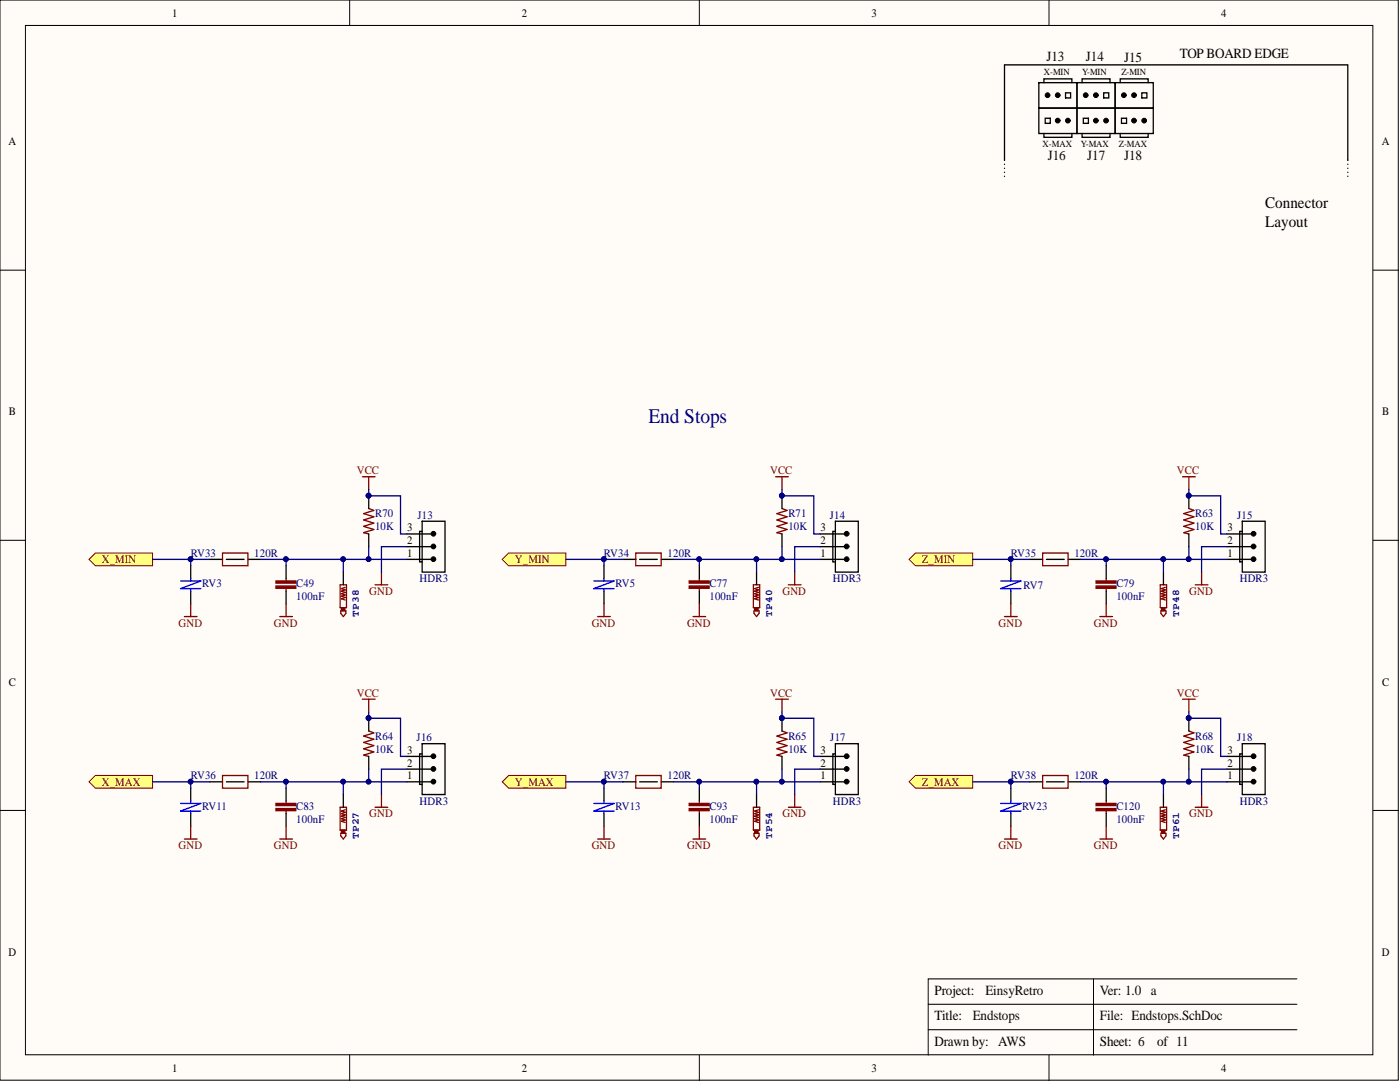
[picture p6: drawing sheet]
<svg xmlns="http://www.w3.org/2000/svg" width="279mm" height="216mm" viewBox="0 0 279 216" stroke-linecap="round" stroke-linejoin="round" font-family="sans-serif">
<g fill="#fffcf8" stroke="#000" stroke-width=".2">
<path d="M0 0h279.1v215.5h-279.1z"/>
<path d="M5.1 5.1h268.9v205.4h-268.9z"/>
</g>
<g fill="none" stroke="#000" stroke-width=".2">
<path d="M69.8 0v5.1M139.6 0v5.1M209.3 0v5.1M0 53.9h5.1M274.1 53.9h5M0 107.8h5.1M274.1 107.8h5M0 161.7h5.1M274.1 161.7h5M218.2 195.3v15.2M258.8 195.3h-73.6v15.2M69.8 210.5v5.1"/>
<path d="M139.6 210.5v5.1M185.2 200.4h73.6M185.2 205.5h73.6M209.3 210.5v5.1"/>
</g>
<g fill="none" stroke="#800000" stroke-width=".26">
<path d="M67.9 116.7h1.2v4.6h-1.2zM68.9 117.2l-.8 .3 .8 .2-.8 .3 .8 .2-.8 .3 .8 .2-.8 .3 .8 .2-.8 .3 .8 .2M74.9 116.7h2.5M76.1 114.2v2.5M150.4 116.7h1.2v4.6h-1.2zM151.4 117.2l-.8 .3 .8 .2-.8 .3 .8 .2-.8 .3 .8 .2-.8 .3 .8 .2-.8 .3 .8 .2M157.3 116.7h2.6M158.6 114.2v2.5M231.6 116.7h1.2v4.6h-1.2zM232.6 117.2l-.8 .3 .8 .2-.8 .3 .8 .2-.8 .3 .8 .2-.8 .3 .8 .2-.8 .3 .8 .2M68 121.9h1v.5l-.5 .6-.5-.6zM150.5 121.9h1v.5l-.5 .6-.5-.6z"/>
<path d="M231.7 121.9h1v.5l-.5 .6-.5-.6z"/>
</g>
<g fill="#800000" stroke="#800000" stroke-width=".26">
<path d="M68.1 121.3h.7v.5h-.7z"/>
<path d="M150.6 121.3h.7v.5h-.7z"/>
<path d="M231.8 121.3h.7v.5h-.7z"/>
</g>
<path d="M38.1 112.9v2.5M38.1 118v2.5M68.5 114.2v2.5M120.5 112.9v2.5M120.5 118v2.5M151 114.2v2.5M201.7 112.9v2.5M201.7 118v2.5M232.2 114.2v2.5" fill="none" stroke="#000" stroke-width=".26"/>
<path d="M36 115.9h4.1l-4.1 1.6h4.1M38.1 115.4v.5M38.1 117.5v.5M118.5 115.9h4.1l-4.1 1.6h4.1M120.5 115.4v.5M120.5 117.5v.5M199.7 115.9h4.1l-4.1 1.6h4.1M201.7 115.4v.5M201.7 117.5v.5" fill="none" stroke="#00f" stroke-width=".26"/>
<g fill="#ffff80" stroke="#800000" stroke-width=".2">
<path d="M17.8 111.6l1.2-1.3h11.5v2.6h-11.5z" fill-rule="evenodd"/>
<path d="M100.2 111.6l1.3-1.3h11.4v2.6h-11.4z" fill-rule="evenodd"/>
<path d="M181.4 111.6l1.3-1.3h11.4v2.6h-11.4z" fill-rule="evenodd"/>
</g>
<g fill="none" stroke="#800000" stroke-width=".26">
<path d="M72.3 95.1h2.6M73.6 95.1v2.6M154.8 95.1h2.5M156.1 95.1v2.6M236 95.1h2.5M237.3 95.1v2.6M73.6 101.5l1 .4-2 .6 2 .6-2 .7 2 .6-2 .6 2 .7-2 .6 1 .2M156.1 101.5l1 .4-2.1 .6 2.1 .6-2.1 .7 2.1 .6-2.1 .6 2.1 .7-2.1 .6 1.1 .2M237.3 101.5l1 .4-2.1 .6 2.1 .6-2.1 .7 2.1 .6-2.1 .6 2.1 .7-2.1 .6 1.1 .2M238.5 116.7h2.6M239.8 114.2v2.5M36.8 123h2.5"/>
<path d="M38.1 120.5v2.5M119.3 123h2.5M120.5 120.5v2.5M200.5 123h2.5M201.7 120.5v2.5M76.1 158.5v2.6M67.9 161.1h1.2v4.5h-1.2zM68 166.3h1v.5l-.5 .6-.5-.6zM68.9 161.6l-.8 .2 .8 .3-.8 .2 .8 .3-.8 .3 .8 .2-.8 .3 .8 .2-.8 .3 .8 .2M74.9 161.1h2.5"/>
</g>
<g fill="none" stroke="#000" stroke-width=".26">
<path d="M200.5 32v-19.1h68.5v19.1M73.6 98.9v2.6M156.1 98.9v2.6M237.3 98.9v2.6M73.6 106.5v2.6M81.2 111.6h5.3M81.2 109.1h5.3M81.2 106.5h5.3M84.2 104h4.6v10.2h-4.6zM84.2 106h-.5v6.1h.5M156.1 106.5v2.6M163.7 111.6h5.3"/>
<path d="M163.7 109.1h5.3M163.7 106.5h5.3M166.7 104h4.6v10.2h-4.6zM166.7 106h-.5v6.1h.5M237.3 106.5v2.6M244.9 111.6h5.3M244.9 109.1h5.3M244.9 106.5h5.3M247.9 104h4.6v10.2h-4.6zM247.9 106h-.5v6.1h.5M38.1 157.3v2.5M68.5 158.5v2.6"/>
<path d="M38.1 162.3v2.6"/>
</g>
<g fill="#000080" stroke="#000080" stroke-width=".2">
<circle cx="73.6" cy="98.9" r=".47"/>
<circle cx="156" cy="98.9" r=".47"/>
<circle cx="237.2" cy="98.9" r=".47"/>
</g>
<path d="M200.5 32v3.8M269 32v3.8" fill="none" stroke="#000" stroke-width=".26" stroke-dasharray="0 .7"/>
<g fill="#000" stroke="#000" stroke-width=".2">
<circle cx="86.5" cy="109" r=".47"/>
<circle cx="86.5" cy="111.6" r=".47"/>
<circle cx="86.5" cy="106.5" r=".47"/>
<circle cx="169" cy="109" r=".47"/>
<circle cx="169" cy="111.6" r=".47"/>
<circle cx="169" cy="106.5" r=".47"/>
<circle cx="250.2" cy="109" r=".47"/>
<circle cx="250.2" cy="106.5" r=".47"/>
<circle cx="250.2" cy="111.6" r=".47"/>
</g>
<path d="M68.1 165.6h.7v.6h-.7z" fill="#800000" stroke="#800000" stroke-width=".26"/>
<path d="M38.1 159.8v.5M36 160.3h4.1l-4.1 1.5h4.1M38.1 161.8v.5" fill="none" stroke="#00f" stroke-width=".26"/>
<path d="M17.8 156l1.2-1.3h11.5v2.6h-11.5z" fill-rule="evenodd" fill="#ffff80" stroke="#800000" stroke-width=".2"/>
<path d="M72.3 139.5h2.6M73.6 139.5v2.6M73.6 145.9l1 .3-2 .7 2 .6-2 .6 2 .7-2 .6 2 .6-2 .7 1 .2M158.6 158.5v2.6M36.8 167.4h2.5M38.1 164.9v2.5M150.4 161.1h1.2v4.5h-1.2zM150.5 166.3h1v.5l-.5 .6-.5-.6zM151.4 161.6l-.8 .2 .8 .3-.8 .2 .8 .3-.8 .3 .8 .2-.8 .3 .8 .2-.8 .3 .8 .2M157.3 161.1h2.6" fill="none" stroke="#800000" stroke-width=".26"/>
<path d="M73.6 143.3v2.6M73.6 150.9v2.6M81.2 156h5.3M81.2 153.5h5.3M81.2 150.9h5.3M84.2 148.4h4.6v10.1h-4.6zM84.2 150.4h-.5v6.1h.5M120.5 157.3v2.5M151 158.5v2.6M120.5 162.3v2.6" fill="none" stroke="#000" stroke-width=".26"/>
<circle cx="73.6" cy="143.3" r=".47" fill="#000080" stroke="#000080" stroke-width=".2"/>
<g fill="#000" stroke="#000" stroke-width=".2">
<circle cx="86.5" cy="156" r=".47"/>
<circle cx="86.5" cy="150.9" r=".47"/>
<circle cx="86.5" cy="153.4" r=".47"/>
</g>
<path d="M150.6 165.6h.7v.6h-.7z" fill="#800000" stroke="#800000" stroke-width=".26"/>
<path d="M120.5 159.8v.5M118.5 160.3h4.1l-4.1 1.5h4.1M120.5 161.8v.5" fill="none" stroke="#00f" stroke-width=".26"/>
<path d="M100.2 156l1.3-1.3h11.4v2.6h-11.4z" fill-rule="evenodd" fill="#ffff80" stroke="#800000" stroke-width=".2"/>
<path d="M154.8 139.5h2.5M156.1 139.5v2.6M156.1 145.9l1 .3-2.1 .7 2.1 .6-2.1 .6 2.1 .7-2.1 .6 2.1 .6-2.1 .7 1.1 .2M239.8 158.5v2.6M119.3 167.4h2.5M120.5 164.9v2.5M231.6 161.1h1.2v4.5h-1.2zM231.7 166.3h1v.5l-.5 .6-.5-.6zM232.6 161.6l-.8 .2 .8 .3-.8 .2 .8 .3-.8 .3 .8 .2-.8 .3 .8 .2-.8 .3 .8 .2M238.5 161.1h2.6" fill="none" stroke="#800000" stroke-width=".26"/>
<path d="M156.1 143.3v2.6M156.1 150.9v2.6M163.7 156h5.3M163.7 153.5h5.3M163.7 150.9h5.3M166.7 148.4h4.6v10.1h-4.6zM166.7 150.4h-.5v6.1h.5M201.7 157.3v2.5M232.2 158.5v2.6M201.7 162.3v2.6" fill="none" stroke="#000" stroke-width=".26"/>
<circle cx="156" cy="143.3" r=".47" fill="#000080" stroke="#000080" stroke-width=".2"/>
<g fill="#000" stroke="#000" stroke-width=".2">
<circle cx="169" cy="150.9" r=".47"/>
<circle cx="169" cy="156" r=".47"/>
<circle cx="169" cy="153.4" r=".47"/>
</g>
<path d="M231.8 165.6h.7v.6h-.7z" fill="#800000" stroke="#800000" stroke-width=".26"/>
<path d="M201.7 159.8v.5M199.7 160.3h4.1l-4.1 1.5h4.1M201.7 161.8v.5" fill="none" stroke="#00f" stroke-width=".26"/>
<path d="M181.4 156l1.3-1.3h11.4v2.6h-11.4z" fill-rule="evenodd" fill="#ffff80" stroke="#800000" stroke-width=".2"/>
<g fill="none" stroke="#800000" stroke-width=".26">
<path d="M44.4 110.3h5.1v2.6h-5.1zM57.1 115.4v.5M57.1 117.5v.5M126.9 110.3h5.1v2.6h-5.1zM139.6 115.4v.5M139.6 117.5v.5M208.1 110.3h5.1v2.6h-5.1zM220.8 115.4v.5M220.8 117.5v.5M55.8 123h2.6M57.1 120.5v2.5M138.3 123h2.5"/>
<path d="M139.6 120.5v2.5M219.5 123h2.5M220.8 120.5v2.5M236 139.5h2.5M237.3 139.5v2.6M44.4 154.7h5.1v2.6h-5.1zM57.1 159.8v.5M126.9 154.7h5.1v2.6h-5.1zM139.6 159.8v.5M208.1 154.7h5.1v2.6h-5.1zM220.8 159.8v.5M237.3 145.9l1 .3-2.1 .7 2.1 .6-2.1 .6 2.1 .7-2.1 .6 2.1 .6-2.1 .7 1.1 .2"/>
<path d="M55.8 167.4h2.6M57.1 161.8v.5M57.1 164.9v2.5M138.3 167.4h2.5M139.6 161.8v.5M139.6 164.9v2.5M200.5 167.4h2.5M201.7 164.9v2.5M219.5 167.4h2.5M220.8 161.8v.5M220.8 164.9v2.5"/>
</g>
<g fill="none" stroke="#000" stroke-width=".26">
<path d="M207.3 16.5h7.6v5.1h-7.6zM208.3 16.5v-.8h5.6v.8M212.6 18.5h1.1v1h-1.1zM214.9 16.5h7.6v5.1h-7.6zM215.9 16.5v-.8h5.6v.8M220.3 18.5h1v1h-1zM222.5 16.5h7.7v5.1h-7.7zM223.6 16.5v-.8h5.5v.8M227.9 18.5h1v1h-1zM207.3 21.6h7.6v5h-7.6zM208.3 26.6v.8h5.6v-.8M208.6 23.6h1v1h-1z"/>
<path d="M214.9 21.6h7.6v5h-7.6zM215.9 26.6v.8h5.6v-.8M216.2 23.6h1v1h-1zM222.5 21.6h7.7v5h-7.7zM223.6 26.6v.8h5.5v-.8M223.8 23.6h1v1h-1zM41.9 111.6h2.5M45.2 111.6h3.5M49.5 111.6h2.5M57.1 112.9v2.5M57.1 118v2.5M124.3 111.6h2.6"/>
<path d="M127.6 111.6h3.6M132 111.6h2.5M139.6 112.9v2.5M139.6 118v2.5M205.5 111.6h2.6M208.8 111.6h3.6M213.2 111.6h2.5M220.8 112.9v2.5M220.8 118v2.5M41.9 156h2.5M45.2 156h3.5M49.5 156h2.5"/>
<path d="M57.1 157.3v2.5M124.3 156h2.6M127.6 156h3.6M132 156h2.5M139.6 157.3v2.5M205.5 156h2.6M208.8 156h3.6M213.2 156h2.5M220.8 157.3v2.5M237.3 143.3v2.6M237.3 150.9v2.6M244.9 156h5.3"/>
<path d="M244.9 153.5h5.3M244.9 150.9h5.3M247.9 148.4h4.6v10.1h-4.6zM247.9 150.4h-.5v6.1h.5M57.1 162.3v2.6M139.6 162.3v2.6M220.8 162.3v2.6"/>
</g>
<g fill="#000080" stroke="#000080" stroke-width=".2">
<circle cx="237.2" cy="143.3" r=".47"/>
<circle cx="38" cy="111.6" r=".47"/>
<circle cx="120.5" cy="111.6" r=".47"/>
<circle cx="73.6" cy="111.6" r=".47"/>
<circle cx="156" cy="111.6" r=".47"/>
<circle cx="68.5" cy="111.6" r=".47"/>
<circle cx="150.9" cy="111.6" r=".47"/>
<circle cx="57.1" cy="111.6" r=".47"/>
<circle cx="73.6" cy="98.9" r=".47"/>
<circle cx="156" cy="98.9" r=".47"/>
<circle cx="201.7" cy="111.6" r=".47"/>
<circle cx="232.2" cy="111.6" r=".47"/>
<circle cx="237.2" cy="111.6" r=".47"/>
<circle cx="237.2" cy="98.9" r=".47"/>
<circle cx="38" cy="156" r=".47"/>
<circle cx="73.6" cy="156" r=".47"/>
<circle cx="68.5" cy="156" r=".47"/>
<circle cx="57.1" cy="156" r=".47"/>
<circle cx="73.6" cy="143.3" r=".47"/>
<circle cx="120.5" cy="156" r=".47"/>
<circle cx="156" cy="156" r=".47"/>
<circle cx="150.9" cy="156" r=".47"/>
<circle cx="156" cy="143.3" r=".47"/>
<circle cx="201.7" cy="156" r=".47"/>
<circle cx="237.2" cy="156" r=".47"/>
<circle cx="232.2" cy="156" r=".47"/>
<circle cx="220.7" cy="156" r=".47"/>
<circle cx="139.5" cy="156" r=".47"/>
<circle cx="220.7" cy="111.6" r=".47"/>
<circle cx="139.5" cy="111.6" r=".47"/>
</g>
<g fill="#000" stroke="#000" stroke-width=".2">
<circle cx="209.1" cy="19" r=".47"/>
<circle cx="211.1" cy="19" r=".47"/>
<circle cx="216.7" cy="19" r=".47"/>
<circle cx="218.7" cy="19" r=".47"/>
<circle cx="224.3" cy="19" r=".47"/>
<circle cx="226.3" cy="19" r=".47"/>
<circle cx="211.1" cy="24.1" r=".47"/>
<circle cx="213.1" cy="24.1" r=".47"/>
<circle cx="218.7" cy="24.1" r=".47"/>
<circle cx="220.7" cy="24.1" r=".47"/>
<circle cx="226.3" cy="24.1" r=".47"/>
<circle cx="228.3" cy="24.1" r=".47"/>
<circle cx="250.2" cy="156" r=".47"/>
<circle cx="250.2" cy="150.9" r=".47"/>
<circle cx="250.2" cy="153.4" r=".47"/>
</g>
<g fill="#800000" stroke="#800000" stroke-width=".26">
<path d="M55.1 161.3h3.9v.5h-3.9z"/>
<path d="M55.1 160.3h3.9v.4h-3.9z"/>
<path d="M218.7 161.3h4v.5h-4z"/>
<path d="M218.7 160.3h4v.4h-4z"/>
<path d="M137.5 161.3h4v.5h-4z"/>
<path d="M137.5 160.3h4v.4h-4z"/>
<path d="M55.1 116.9h3.9v.5h-3.9z"/>
<path d="M55.1 115.9h3.9v.5h-3.9z"/>
<path d="M218.7 116.9h4v.5h-4z"/>
<path d="M218.7 115.9h4v.5h-4z"/>
<path d="M137.5 116.9h4v.5h-4z"/>
<path d="M137.5 115.9h4v.5h-4z"/>
</g>
<g fill="none" stroke="#000080" stroke-width=".26">
<path d="M73.6 97.7v1.2h6.3v7.6h1.3M156.1 97.7v1.2h6.3v7.6h1.3M237.3 97.7v1.2h6.3v7.6h1.3M30.5 111.6h11.4M38.1 111.6v1.3M52 111.6h29.2M57.1 111.6v1.3M68.5 111.6v2.6M73.6 109.1v2.5M81.2 109.1h-5.1v5.1M112.9 111.6h11.4M120.5 111.6v1.3"/>
<path d="M134.5 111.6h29.2M139.6 111.6v1.3M151 111.6v2.6M156.1 109.1v2.5M163.7 109.1h-5.1v5.1M194.1 111.6h7.6v1.3M201.7 111.6h3.8M215.7 111.6h29.2M220.8 111.6v1.3M232.2 111.6v2.6M237.3 109.1v2.5M244.9 109.1h-5.1v5.1"/>
<path d="M30.5 156h11.4M38.1 156v1.3M52 156h29.2M57.1 156v1.3M68.5 156v2.5M73.6 142.1v1.2h6.3v7.6h1.3M73.6 153.5v2.5M81.2 153.5h-5.1v5M112.9 156h11.4M120.5 156v1.3M134.5 156h29.2M139.6 156v1.3"/>
<path d="M151 156v2.5M156.1 142.1v1.2h6.3v7.6h1.3M156.1 153.5v2.5M163.7 153.5h-5.1v5M194.1 156h11.4M201.7 156v1.3M215.7 156h29.2M220.8 156v1.3M232.2 156v2.5M237.3 142.1v1.2h6.3v7.6h1.3M237.3 153.5v2.5M244.9 153.5h-5.1v5"/>
</g>
<text font-size="4.1" fill="#000080" x="129.4" y="84.3">End Stops</text>
<g font-size="3.2">
<text x="252.5" y="41.4">Connector</text>
<text x="252.5" y="45.2">Layout</text>
</g>
<g font-size="2.8">
<text x="235.5" y="11.6">TOP BOARD EDGE</text>
<text x="186.5" y="203.6">Title:</text>
<text x="186.5" y="198.5">Project:</text>
<text x="186.5" y="208.7">Drawn by: AWS</text>
<text x="219.5" y="208.7">Sheet: 6</text>
<text x="230.9" y="208.7">of 11</text>
</g>
<g font-size="2.8" fill="#080d02">
<text x="208.8" y="12.1">J13</text>
<text x="216.7" y="12.1">J14</text>
<text x="224.3" y="12.4">J15</text>
<text x="209.1" y="31.9">J16</text>
<text x="217" y="31.9">J17</text>
<text x="224.3" y="31.9">J18</text>
<text x="194.1" y="203.6">Endstops</text>
<text x="196.7" y="198.5">EinsyRetro</text>
<text x="219.5" y="203.6">File: Endstops.SchDoc</text>
<text x="219.5" y="198.5">Ver: 1.0 a</text>
</g>
<g font-size="2.3">
<text x="34.3" y="3.3">1</text>
<text x="104.1" y="3.3">2</text>
<text x="173.9" y="3.3">3</text>
<text x="243.7" y="3.3">4</text>
<text x="1.7" y="29">A</text>
<text x="275.7" y="29">A</text>
<text x="1.8" y="82.9">B</text>
<text x="275.8" y="82.9">B</text>
<text x="81.3" y="106">3</text>
<text x="163.8" y="106">3</text>
<text x="245" y="106">3</text>
<text x="81.3" y="111.1">1</text>
<text x="81.3" y="108.6">2</text>
<text x="163.8" y="111.1">1</text>
<text x="163.8" y="108.6">2</text>
<text x="245" y="111.1">1</text>
<text x="245" y="108.6">2</text>
<text x="1.8" y="136.8">C</text>
<text x="275.8" y="136.8">C</text>
<text x="81.3" y="155.5">1</text>
<text x="81.3" y="153">2</text>
<text x="81.3" y="150.4">3</text>
<text x="163.8" y="155.5">1</text>
<text x="163.8" y="153">2</text>
<text x="163.8" y="150.4">3</text>
<text x="245" y="155.5">1</text>
<text x="245" y="153">2</text>
<text x="245" y="150.4">3</text>
<text x="1.7" y="190.7">D</text>
<text x="275.7" y="190.7">D</text>
<text x="34.3" y="213.8">1</text>
<text x="104.1" y="213.8">2</text>
<text x="173.9" y="213.8">3</text>
<text x="243.7" y="213.8">4</text>
</g>
<g font-size="2.3" fill="#800000">
<text x="71.2" y="94.6">VCC</text>
<text x="153.7" y="94.6">VCC</text>
<text x="234.9" y="94.6">VCC</text>
<text x="20.3" y="112.4">X_MIN</text>
<text x="102.8" y="112.4">Y_MIN</text>
<text x="184" y="112.4">Z_MIN</text>
<text x="73.7" y="118.7">GND</text>
<text x="156.1" y="118.7">GND</text>
<text x="237.3" y="118.7">GND</text>
<text x="35.6" y="125.1">GND</text>
<text x="54.6" y="125.1">GND</text>
<text x="118.1" y="125.1">GND</text>
<text x="137.1" y="125.1">GND</text>
<text x="199.3" y="125.1">GND</text>
<text x="218.3" y="125.1">GND</text>
<text x="71.2" y="139">VCC</text>
<text x="153.7" y="139">VCC</text>
<text x="234.9" y="139">VCC</text>
<text x="20.3" y="156.8">X_MAX</text>
<text x="102.8" y="156.8">Y_MAX</text>
<text x="184" y="156.8">Z_MAX</text>
<text x="73.7" y="163.1">GND</text>
<text x="156.1" y="163.1">GND</text>
<text x="237.3" y="163.1">GND</text>
<text x="35.6" y="169.5">GND</text>
<text x="54.6" y="169.5">GND</text>
<text x="118.1" y="169.5">GND</text>
<text x="137.1" y="169.5">GND</text>
<text x="199.3" y="169.5">GND</text>
<text x="218.3" y="169.5">GND</text>
</g>
<g font-size="2.3" fill="#000080">
<text x="74.9" y="105.8">10K</text>
<text x="74.9" y="103.2">R70</text>
<text x="83.3" y="103.5">J13</text>
<text x="157.3" y="105.8">10K</text>
<text x="157.3" y="103.2">R71</text>
<text x="165.6" y="103.5">J14</text>
<text x="238.5" y="105.8">10K</text>
<text x="238.5" y="103.2">R63</text>
<text x="246.9" y="103.5">J15</text>
<text x="38.1" y="111.1">RV33</text>
<text x="50.8" y="111.1">120R</text>
<text x="120.5" y="111.1">RV34</text>
<text x="133.2" y="111.1">120R</text>
<text x="201.7" y="111.1">RV35</text>
<text x="214.4" y="111.1">120R</text>
<text x="40.3" y="117.2">RV3</text>
<text x="59.1" y="117.2">C49</text>
<text x="59.1" y="119.7">100nF</text>
<text x="83.7" y="116.2">HDR3</text>
<text x="122.8" y="117.2">RV5</text>
<text x="141.6" y="117.2">C77</text>
<text x="141.6" y="119.7">100nF</text>
<text x="166.2" y="116.2">HDR3</text>
<text x="204.3" y="117.5">RV7</text>
<text x="222.8" y="117.2">C79</text>
<text x="222.8" y="119.7">100nF</text>
<text x="247.4" y="116.2">HDR3</text>
<text x="74.9" y="147.6">R64</text>
<text x="83.1" y="147.9">J16</text>
<text x="157.3" y="147.6">R65</text>
<text x="165.7" y="147.9">J17</text>
<text x="238.5" y="147.6">R68</text>
<text x="246.9" y="147.9">J18</text>
<text x="38.1" y="155.5">RV36</text>
<text x="50.8" y="155.5">120R</text>
<text x="74.9" y="150.2">10K</text>
<text x="120.5" y="155.5">RV37</text>
<text x="133.2" y="155.5">120R</text>
<text x="157.3" y="150.2">10K</text>
<text x="201.7" y="155.5">RV38</text>
<text x="214.4" y="155.5">120R</text>
<text x="238.5" y="150.2">10K</text>
<text x="40.3" y="161.6">RV11</text>
<text x="59.1" y="161.6">C83</text>
<text x="83.7" y="160.6">HDR3</text>
<text x="122.8" y="161.6">RV13</text>
<text x="141.6" y="161.6">C93</text>
<text x="166.2" y="160.6">HDR3</text>
<text x="204" y="161.6">RV23</text>
<text x="222.8" y="161.6">C120</text>
<text x="247.4" y="160.6">HDR3</text>
<text x="59.1" y="164.1">100nF</text>
<text x="141.6" y="164.1">100nF</text>
<text x="222.8" y="164.1">100nF</text>
</g>
<g font-size="2.1" fill="#000080">
<text x="71.6" y="123" transform="rotate(-90 71.6 123)">TP38</text>
<text x="154.1" y="123" transform="rotate(-90 154.1 123)">TP40</text>
<text x="235.3" y="123" transform="rotate(-90 235.3 123)">TP48</text>
<text x="71.6" y="167.4" transform="rotate(-90 71.6 167.4)">TP27</text>
<text x="154.1" y="167.4" transform="rotate(-90 154.1 167.4)">TP54</text>
<text x="235.3" y="167.4" transform="rotate(-90 235.3 167.4)">TP61</text>
</g>
<g font-size="1.9">
<text x="208.3" y="15.1">X-MIN</text>
<text x="215.9" y="15.1">Y-MIN</text>
<text x="223.8" y="15.1">Z-MIN</text>
<text x="208.1" y="29.3">X-MAX</text>
<text x="215.7" y="29.3">Y-MAX</text>
<text x="223.3" y="29.3">Z-MAX</text>
</g>
</svg>
